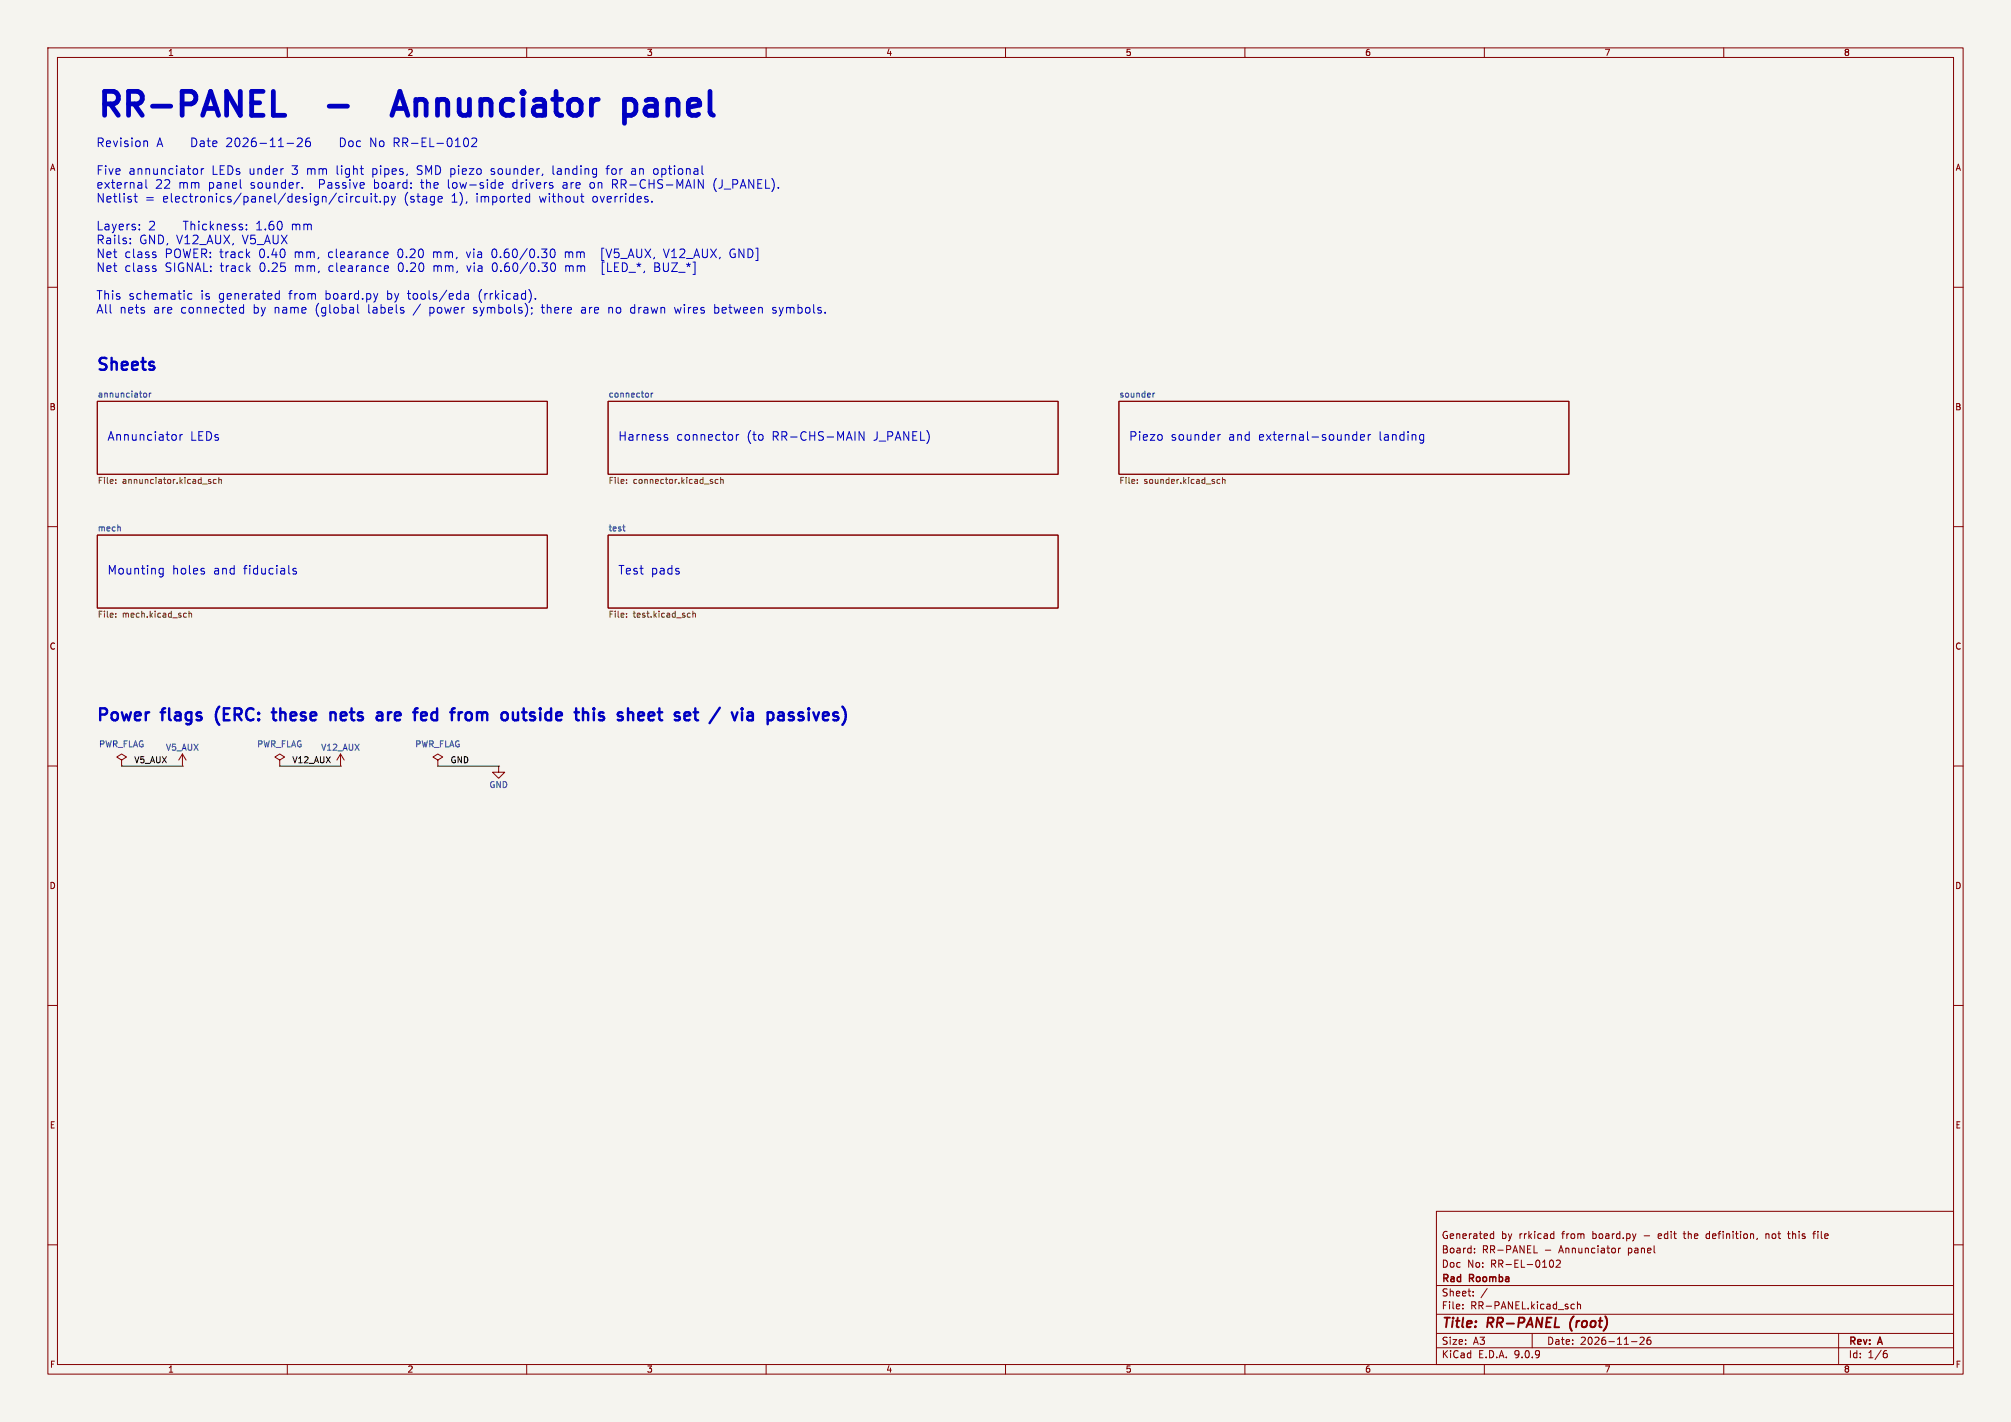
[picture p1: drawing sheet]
<svg xmlns="http://www.w3.org/2000/svg" width="420mm" height="297mm" viewBox="0 0 420 297" stroke-linecap="round" stroke-linejoin="round" font-family="sans-serif">
<path d="M0 0h420v297h-420z" fill="#f5f4ef" stroke="#f5f4ef" stroke-width=".21"/>
<g fill="none" stroke="#840000" stroke-width=".21">
<path d="M10 10h400v277h-400zM12 12h396v273h-396zM60 10v2M110 10v2M160 10v2M210 10v2M260 10v2M310 10v2M360 10v2M10 60h2M408 60h2M20.3 83.8h94v15.3h-94z"/>
<path d="M127 83.8h94v15.3h-94zM233.7 83.8h94v15.3h-94zM10 110h2M20.3 111.8h94v15.2h-94zM127 111.8h94v15.2h-94zM408 110h2M10 160h2M25.4 158.8l1-.7-1-.6-1 .6 1 .7v1.2M38.1 157.5l-.8 1.3M38.1 157.5l.8 1.3M38.1 157.5v2.5M58.4 158.8l1-.7-1-.6-1 .6 1 .7v1.2"/>
<path d="M71.1 157.5l-.7 1.3M71.1 157.5l.8 1.3M71.1 157.5v2.5M91.4 158.8l1.1-.7-1.1-.6-1 .6 1 .7v1.2M408 160h2M25.4 160h.1M38.1 160h.1M58.4 160h.1M71.1 160h.1M91.4 160h.1M104.1 160v1.3h1.3l-1.3 1.3-1.2-1.3h1.2M104.1 160h.1"/>
<path d="M10 210h2M408 210h2M300 253h108v32h-108zM311.4 258.6h.5M311.4 257.8h.5M311.9 257.2v1.5M324.1 257.7l.4 .1M324.5 258.6l-.4 .1M324.5 257.2v1.5M351.5 257.7h.6M356.6 257.7l-.3 .3v.4l.3 .3M367 258.6l-.1 .3"/>
<path d="M368.8 257.7v1M369.2 257.7l-.4 .1M373.3 257.7h.6M373.5 257.2v1.3l.4 .2M378.6 257.7h.6M379.2 257.2l-.4 .2v1.3M10 260h2M300 278.5h108M300 274.5h108M300 268.5h108M305.5 273.2v.2M305.5 272.5v.1"/>
<path d="M307.7 270.5v.2M307.7 269.8v.1M307.9 261.5v.2M307.9 260.8v.1M310.6 269.1l-1.3 1.9M320 278.5v3M320.4 261.7h.7M323.6 263.8l.1-.5 .2-.1a.8 .8 0 0 1 .6 .7 .8 .8 0 0 1-.6 .8l-.2-.2-.1-.4M325 263.3l.6-.1 .3 .4-1 1.1h1M328.1 273.1l.3 .3 .4-.1M328.8 272.5l-.4-.1-.3 .3M329.4 272.5l.3-.1 .3 .1 .1 .9"/>
<path d="M329.4 271.9v1.5M338 260.7v1M338.4 260.7l-.4 .3M342.5 279.4l.6-.1 .3 .4-1 1.1h1M344.7 279.3l-.5 .1a1.01 1.01 0 0 0 0 1.4l.5-.2 .1-.5-.3-.2h-.4l-.2 .2M384 278.5v6.5M408 260h2M60 285v2M110 285v2M160 285v2M210 285v2M260 285v2"/>
<path d="M300 281.5h108M310 285v2M340.7 280.2h1.2M360 285v2M393.6 282.7h.4l.2 .2-.1 .5-.5 .2M394 282.1l-.4 .1"/>
</g>
<path d="M327.9 276.3l.1 1.1" fill="none" stroke="#840000" stroke-width=".4"/>
<path d="M30.1 82.2l.3-.1 .2 .3-.1 .5h-.4M31.2 82.1v.9M31.5 82.1l-.3 .3M135.3 82.2l.1 .2-.1 .5M136 82.1v.9M136.4 82.1l-.4 .3M240.8 82.1v.9M241.2 82.1l-.4 .3M130.1 110h.4M130.4 110.9h.1" fill="none" stroke="#006464" stroke-width=".21"/>
<g fill="none" stroke="#725600" stroke-width=".21">
<path d="M45.7 99.7v1.3M150.5 99.7v1.3M255.3 99.7v1.3M24.2 100.9v.1M24.2 100.2v.1M43.6 100.5l.5 .2-.1 .2-.4 .1M43.6 100.2h.4M45.2 100.2l-.4-.1-.3 .3 .2 .5h.5M45.7 100.3l.5-.1v.8M130.8 100.2v.1M130.8 100.9v.1M148.8 100.6v.3"/>
<path d="M150 100.2l-.4-.1-.2 .3 .1 .5h.5M150.5 100.3l.5-.1v.8M237.5 100.9v.1M237.5 100.2v.1M254.8 100.2l-.4-.1-.2 .3 .1 .5h.5M255.3 100.3l.5-.1 .1 .8M24.2 128.1v.2M24.2 128.8v.1M38.6 128.1h.3M38.9 128.9h-.3M39.5 128.2l.5-.1v.8M39.5 127.7v1.2"/>
<path d="M130.8 128.8v.1M130.8 128.1v.2M143.8 128.1h.4M144.2 128.9h-.4M144.7 128.2l.5-.1v.8M144.7 127.7v1.2"/>
</g>
<path d="M25.4 160h12.7M58.4 160h12.7M91.4 160h12.7" fill="none" stroke="#009600" stroke-width=".21"/>
<g fill="none" stroke="#0000c2" stroke-width=".21">
<path d="M30.3 29.4h.3l.2 .3v.9M30.5 37.5v1.6l.2 .2M40.7 35.2l.4 .1 .2 .3-.1 .7-.5 .1M42 35.2v1.2M42.6 35.2l-.4 .1-.2 .3M50.3 39.2l.1 .1M60 29.9h1.3M62.1 29l.7-.2 .2 .2 .1 .3-1.1 1.3h1.1M63.1 39.1v.2M64.7 28.8a.71 .71 0 0 0-.9 .8v.7l.2 .2 .5 .1 .3-.1v-.6l-.1-.3-.5-.1-.4 .4M75.2 35.2h.7M75.7 36.4h.2"/>
<path d="M97.6 28.9l.2 .6-.2 1M98.5 29l.7-.2 .3 .2 .1 .3-1.2 1.3h1.2M104.2 38.7l.8-.2v-.3l-.6-.1-.2 .3 .1 .8h.7M126.6 35.2h.6M127.9 37.5v1.8M127.9 38.5h.7M132 35.8v.5M136.7 35.3l-.2 .3v.5l.2 .2M145.8 37.5l1.1 1.8v-1.8M149.3 37.8l-.2 .7 .2 1M27.2 50.7v.2M27.2 49.8v.2"/>
<path d="M28 41h.7M28.2 40.4v1.6l.5 .2M29.1 47.8v.2M29.1 46.9v.2M32.4 53.2l.2 .3-.2 .3M32.4 56.1l.2 .3-.2 .3M32.4 52.6l.1 .1M32.4 55.5l.1 .1M51.5 47.8v.2M51.5 46.9v.2M72.4 41v1.2M73.2 41v1.2"/>
<path d="M73.8 41l-.4 .1-.2 .3M75.1 41.1l-.5-.1-.3 .4v.5l.1 .2h.7M75.9 41l.1 1.1 .4 .1 .3-.2M76.7 41v1.2M77.5 40.4v.2M77.5 41v1.2M78.1 41h.7M78.4 40.4v1.6l.4 .2M79.4 42v.2M80.3 53.7h.7M80.3 52.7l.5-.1 .2 .4-.8 .2M80.3 41.1l.5-.1 .3 .4v.5l-.1 .2h-.7"/>
<path d="M80.3 41v1.8M80.4 55.6l.5-.1 .2 .4-.8 .2M80.4 56.6h.6M81.7 41l.5 1.2M82.2 42.2l-.2 .4-.3 .2M82.6 41l-.4 1.2M92.1 41l.3 .4-.9 .2M92.3 42.1l-.2 .1M109.9 41.1h.7M109.9 42.1h.7M110.6 40.4v1.8M115.1 52.2l.2-.2a.98 .98 0 0 1 .7 .8 .98 .98 0 0 1-.3 .9l-.2 .1a.97 .97 0 0 1-.4-1.6z"/>
<path d="M115.2 55.1l.2-.2a.98 .98 0 0 1 .7 .8 .98 .98 0 0 1-.3 .9l-.2 .1a.97 .97 0 0 1-.4-1.6zM121.2 41h.7M121.6 42.1l.3 .1M136.2 42v.2M136.8 54.9v1.8h.6M136.8 55.8h.6M138.6 52l.6 1.8M152.8 52.1l-.4 .7 .1 .6 .3 .3M40.1 61.4l-.5-.1-.4 .3v.6l.2 .2h.7M50 65.1l.4 .3 .5-.1M50.2 64.3l-.2 .2M50.9 63.6v1.8"/>
<path d="M57.6 62.4h.7M57.6 61.4h.7M58.3 60.7v1.8M74.7 63.6v1.5l.3 .3M78.9 61.3l-.4 1.2M97.1 61.4h.7v1.1M97.8 61.7l-.6 .1a.35 .35 0 0 0-.2 .4 .35 .35 0 0 0 .2 .3l.6-.1M110.8 61l.2 .6-.2 1.1M111 64.3v.2M111.1 65.3l-.1 .4M111.8 62.3v.2M127.2 64.2v1.2"/>
<path d="M127.2 64.3v.1M131.9 64.3l-.2 .2v.6l.2 .2M140.9 64.2l.3 1.2M149.3 65.3l.5 .1M149.3 63.6v1.8M149.8 64.2l-.5 .1M161.4 65.3l.5 .1M161.9 64.2l-.5 .1v.2v.2l.5 .1M36.5 90.8l.3 .3v.5l-.3 .4M37.6 90.8v1.2M38.1 90.8h-.3l-.2 .3M139 90.8h.4"/>
<path d="M139 91.4h.4l.1 .3-.3 .3h-.3M153.8 90.8v1.2M154.3 90.8h-.3l-.2 .3M180.4 90.2v1.8l-1-1.8v1.8M254.4 90.8v1.2M254.9 90.8h-.3l-.2 .3M282.5 91.6l.3 .4 .6-.1M283.4 90.8h-.6l-.3 .3M283.4 90.2v1.8M284.1 91.4l.9-.2-.1-.4h-.5l-.3 .2 .1 .9h.7M285.8 90.8v1.2M286.3 90.8h-.4l-.1 .3"/>
<path d="M296.8 90.8h.5M297.3 91.9l-.5 .1M297.3 90.8v1.4l-.1 .3-.5 .1M33.3 119.7l.3 .2 .5-.1M34.1 118.7v1.5l-.4 .3-.4-.1M34.1 118.8l-.5-.1-.3 .2M42.6 119.4v.4M61.8 118.8l-.4-.1-.2 .3v.2l.6 .2v.4h-.6"/>
</g>
<path d="M57.1 24.1h2.4M81.8 24.1l1.7-5 1.7 5M82.3 22.7h2.4M131.8 20.8l.5 .2 .5 .7v1.4l-.5 .7-.5 .3M134.9 21l.5-.2h1l.4 .2M136.6 22.2h-1.2a.98 .98 0 0 0-.7 .9 .98 .98 0 0 0 .7 1h1.2" fill="none" stroke="#0000c2" stroke-width="1"/>
<g fill="none" stroke="#0000c2" stroke-width=".5">
<path d="M56.8 148.8h.9M57.1 147.9v2.2l.1 .2 .5 .1M69.4 148.8h.3l.4 .3v1.3M81 148.8v1.6M81.8 148.8a.64 .64 0 0 0-.8 .4M90.6 148.8l-.5 .4v.8l.5 .4M97.7 148.8a.68 .68 0 0 1 .8 .4v.8a.68 .68 0 0 1-.8 .4M109 148.8h1M109.4 147.9v2.2l.1 .2 .5 .1M110.7 150.3l.2 .1M111 148.8l-.3 .3 .1 .4 .2 .1M125.2 148.9l.2-.1 .6 .1"/>
<path d="M125.2 149.5l.8 .2 .2 .3-.2 .3-.7 .1M135.6 148.9l.7-.1 .2 .1 .1 .5-1.2 .2M135.6 150.3l.2 .1 .7-.1M150.3 147.8l-2.1 3.2M162.6 148.9l.2-.1 .7 .1 .2 1.5M163.7 149.4l-.9 .1a.49 .49 0 0 0-.3 .5 .49 .49 0 0 0 .3 .4l.9-.1M172.7 148.8h-.5l-.3 .3 .1 1.2 .7 .1M173.1 149.4l-1.2 .2"/>
</g>
<g font-size="7" fill="#0000c2">
<text x="20" y="24.7">RR-PANEL</text>
<text x="70.9" y="24.7">-</text>
<text x="88.7" y="24.7">Annunciator</text>
<text x="138.6" y="24.7">panel</text>
</g>
<g font-size="3.5" fill="#0000c2">
<text x="20" y="77.6">Sheets</text>
<text x="20" y="150.8">Power</text>
<text x="34" y="150.8">flags</text>
<text x="46.2" y="150.8">(ERC:</text>
<text x="59.2" y="150.8">these</text>
<text x="72.1" y="150.8">nets</text>
<text x="82.9" y="150.8">are</text>
<text x="91.7" y="150.8">fed</text>
<text x="100.5" y="150.8">from</text>
<text x="111.9" y="150.8">outside</text>
<text x="128.4" y="150.8">this</text>
<text x="138.2" y="150.8">sheet</text>
<text x="151.1" y="150.8">set</text>
<text x="159.6" y="150.8">/</text>
<text x="165.1" y="150.8">via</text>
<text x="173.4" y="150.8">passives)</text>
</g>
<g font-size="2.8" fill="#840000">
<text x="301" y="277.9">Title:</text>
<text x="310.6" y="277.9">RR-PANEL</text>
<text x="328.7" y="277.9">(root)</text>
</g>
<g font-size="2.5" fill="#0000c2">
<text x="20" y="31">Revision</text>
<text x="32.6" y="31">A</text>
<text x="40" y="31">Date</text>
<text x="47.5" y="31">2026-11-26</text>
<text x="71.5" y="31">Doc</text>
<text x="78" y="31">No</text>
<text x="83" y="31">RR-EL-0102</text>
<text x="20" y="36.8">Five</text>
<text x="20" y="39.7">external</text>
<text x="26.8" y="36.8">annunciator</text>
<text x="32.4" y="39.7">22</text>
<text x="37.3" y="39.7">mm</text>
<text x="43.5" y="39.7">panel</text>
<text x="44.2" y="36.8">LEDs under</text>
<text x="52.4" y="39.7">sounder.</text>
<text x="61" y="36.8">3</text>
<text x="64.2" y="36.8">mm</text>
<text x="66.8" y="39.7">Passive</text>
<text x="70.5" y="36.8">light</text>
<text x="78" y="36.8">pipes,</text>
<text x="78.4" y="39.7">board:</text>
<text x="87.5" y="36.8">SMD piezo</text>
<text x="88.3" y="39.7">the</text>
<text x="94" y="39.7">low-side</text>
<text x="103.1" y="36.8">sounder,</text>
<text x="107.6" y="39.7">drivers</text>
<text x="116" y="36.8">landing</text>
<text x="118.2" y="39.7">are</text>
<text x="123.9" y="39.7">on</text>
<text x="127.5" y="36.8">for</text>
<text x="128.7" y="39.7">RR-CHS-MAIN</text>
<text x="132.7" y="36.8">an</text>
<text x="137.4" y="36.8">optional</text>
<text x="149.9" y="39.7">(J_PANEL).</text>
<text x="20" y="42.6">Netlist</text>
<text x="30.2" y="42.6">=</text>
<text x="33.9" y="42.6">electronics/panel/design/circuit.py</text>
<text x="84.4" y="42.6">(stage</text>
<text x="94.4" y="42.6">1),</text>
<text x="99.6" y="42.6">imported</text>
<text x="112.9" y="42.6">without</text>
<text x="124.1" y="42.6">overrides.</text>
<text x="20" y="48.4">Layers:</text>
<text x="20" y="51.3">Rails:</text>
<text x="29" y="51.3">GND, V12_AUX,</text>
<text x="30.9" y="48.4">2</text>
<text x="38.5" y="48.4">Thickness:</text>
<text x="50.6" y="51.3">V5_AUX</text>
<text x="53.8" y="48.4">1.60</text>
<text x="61.2" y="48.4">mm</text>
<text x="20" y="54.2">Net</text>
<text x="20" y="57.1">Net</text>
<text x="25.9" y="54.2">class</text>
<text x="25.9" y="57.1">class</text>
<text x="34.4" y="54.2">POWER: track</text>
<text x="34.4" y="57.1">SIGNAL: track</text>
<text x="54.2" y="54.2">0.40</text>
<text x="54.2" y="57.1">0.25</text>
<text x="61.6" y="54.2">mm,</text>
<text x="61.7" y="57.1">mm,</text>
<text x="68.8" y="54.2">clearance</text>
<text x="68.8" y="57.1">clearance</text>
<text x="83.3" y="54.2">0.20</text>
<text x="83.4" y="57.1">0.20</text>
<text x="90.8" y="54.2">mm,</text>
<text x="90.9" y="57.1">mm,</text>
<text x="97.9" y="54.2">via</text>
<text x="98" y="57.1">via</text>
<text x="103.3" y="54.2">0.60/0.30</text>
<text x="103.3" y="57.1">0.60/0.30</text>
<text x="118.6" y="54.2">mm</text>
<text x="118.7" y="57.1">mm</text>
<text x="126.3" y="54.2">[V5_AUX,</text>
<text x="126.4" y="57.1">[LED_*,</text>
<text x="137.6" y="57.1">BUZ_*]</text>
<text x="139.6" y="54.2">V12_AUX,</text>
<text x="153.5" y="54.2">GND]</text>
<text x="20" y="62.9">This</text>
<text x="20" y="65.8">All</text>
<text x="24.9" y="65.8">nets</text>
<text x="26.8" y="62.9">schematic</text>
<text x="32" y="65.8">are</text>
<text x="37.8" y="65.8">connected</text>
<text x="41.9" y="62.9">is</text>
<text x="45.7" y="62.9">generated</text>
<text x="53" y="65.8">by</text>
<text x="57.4" y="65.8">name</text>
<text x="60.4" y="62.9">from</text>
<text x="66.1" y="65.8">(global</text>
<text x="68.1" y="62.9">board.py</text>
<text x="77.2" y="65.8">labels</text>
<text x="81" y="62.9">by</text>
<text x="85.5" y="62.9">tools/eda</text>
<text x="86.8" y="65.8">/</text>
<text x="90.1" y="65.8">power</text>
<text x="99.4" y="65.8">symbols);</text>
<text x="100.3" y="62.9">(rrkicad).</text>
<text x="113.8" y="65.8">there</text>
<text x="122.1" y="65.8">are</text>
<text x="127.9" y="65.8">no</text>
<text x="132.6" y="65.8">drawn</text>
<text x="142" y="65.8">wires</text>
<text x="150.3" y="65.8">between</text>
<text x="162.6" y="65.8">symbols.</text>
<text x="22.3" y="92.2">Annunciator</text>
<text x="39.6" y="92.2">LEDs</text>
<text x="129" y="92.2">Harness</text>
<text x="141.2" y="92.2">connector</text>
<text x="155.9" y="92.2">(to</text>
<text x="161.3" y="92.2">RR-CHS-MAIN</text>
<text x="182.5" y="92.2">J_PANEL)</text>
<text x="235.7" y="92.2">Piezo</text>
<text x="244.4" y="92.2">sounder</text>
<text x="256.5" y="92.2">and</text>
<text x="262.9" y="92.2">external-sounder</text>
<text x="288.1" y="92.2">landing</text>
<text x="22.3" y="120.1">Mounting</text>
<text x="35.9" y="120.1">holes</text>
<text x="44.5" y="120.1">and</text>
<text x="50.9" y="120.1">fiducials</text>
<text x="129" y="120.1">Test</text>
<text x="135.9" y="120.1">pads</text>
</g>
<g font-size="2.1" fill="#840000">
<text x="301" y="262">Board:</text>
<text x="301" y="259">Generated</text>
<text x="309.5" y="262">RR-PANEL</text>
<text x="313.5" y="259">by</text>
<text x="317.3" y="259">rrkicad</text>
<text x="322.6" y="262">-</text>
<text x="325.7" y="262">Annunciator</text>
<text x="326.4" y="259">from</text>
<text x="332.8" y="259">board.py</text>
<text x="340.3" y="262">panel</text>
<text x="343.7" y="259">-</text>
<text x="346.9" y="259">edit</text>
<text x="352.4" y="259">the</text>
<text x="357.2" y="259">definition,</text>
<text x="369.8" y="259">not</text>
<text x="374.6" y="259">this</text>
<text x="380.1" y="259">file</text>
<text x="301" y="268.2">Rad</text>
<text x="301" y="265">Doc</text>
<text x="306.4" y="265">No:</text>
<text x="306.9" y="268.2">Roomba</text>
<text x="311.4" y="265">RR-EL-0102</text>
<text x="301" y="273.7">File:</text>
<text x="301" y="271">Sheet:</text>
<text x="307.1" y="273.7">RR-PANEL.kicad_sch</text>
<text x="301" y="281.1">Size:</text>
<text x="307.6" y="281.1">A3</text>
<text x="323" y="281.1">Date:</text>
<text x="330" y="281.1">2026-11-26</text>
<text x="386" y="281.3">Rev:</text>
<text x="392.4" y="281.3">A</text>
<text x="301" y="283.9">KiCad</text>
<text x="308.7" y="283.9">E.D.A.</text>
<text x="316.3" y="283.9">9.0.9</text>
<text x="386" y="283.9">Id:</text>
<text x="390.1" y="283.9">1/6</text>
</g>
<g font-size="1.8" fill="#840000">
<text x="35" y="11.9">1</text>
<text x="85" y="11.9">2</text>
<text x="135" y="11.9">3</text>
<text x="185" y="11.9">4</text>
<text x="235" y="11.9">5</text>
<text x="285" y="11.9">6</text>
<text x="335" y="11.9">7</text>
<text x="385" y="11.9">8</text>
<text x="10.3" y="35.9">A</text>
<text x="408.3" y="35.9">A</text>
<text x="10.3" y="85.9">B</text>
<text x="408.2" y="85.9">B</text>
<text x="10.3" y="135.9">C</text>
<text x="408.2" y="135.9">C</text>
<text x="10.3" y="185.9">D</text>
<text x="408.2" y="185.9">D</text>
<text x="10.3" y="235.9">E</text>
<text x="408.3" y="235.9">E</text>
<text x="10.3" y="285.9">F</text>
<text x="35" y="286.9">1</text>
<text x="85" y="286.9">2</text>
<text x="135" y="286.9">3</text>
<text x="185" y="286.9">4</text>
<text x="235" y="286.9">5</text>
<text x="285" y="286.9">6</text>
<text x="335" y="286.9">7</text>
<text x="385" y="286.9">8</text>
<text x="408.3" y="285.9">F</text>
</g>
<g font-size="1.8" fill="#006464">
<text x="20.3" y="83.1">annunciator</text>
<text x="127" y="83.1">connector</text>
<text x="233.7" y="83.1">sounder</text>
<text x="20.3" y="111.1">mech</text>
<text x="127" y="111.1">test</text>
<text x="20.6" y="156.3">PWR_FLAG</text>
<text x="34.6" y="157">V5_AUX</text>
<text x="53.6" y="156.3">PWR_FLAG</text>
<text x="67" y="157">V12_AUX</text>
<text x="86.6" y="156.3">PWR_FLAG</text>
<text x="102.1" y="164.8">GND</text>
</g>
<g font-size="1.8" fill="#725600">
<text x="20.3" y="101.4">File:</text>
<text x="25.5" y="101.4">annunciator.kicad_sch</text>
<text x="127" y="101.4">File:</text>
<text x="132.2" y="101.4">connector.kicad_sch</text>
<text x="233.7" y="101.4">File:</text>
<text x="238.9" y="101.4">sounder.kicad_sch</text>
<text x="20.3" y="129.3">File:</text>
<text x="25.5" y="129.3">mech.kicad_sch</text>
<text x="127" y="129.3">File:</text>
<text x="132.2" y="129.3">test.kicad_sch</text>
</g>
<g font-size="1.8" fill="#0f0f0f">
<text x="27.9" y="159.5">V5_AUX</text>
<text x="61" y="159.5">V12_AUX</text>
<text x="94" y="159.5">GND</text>
</g>
</svg>
